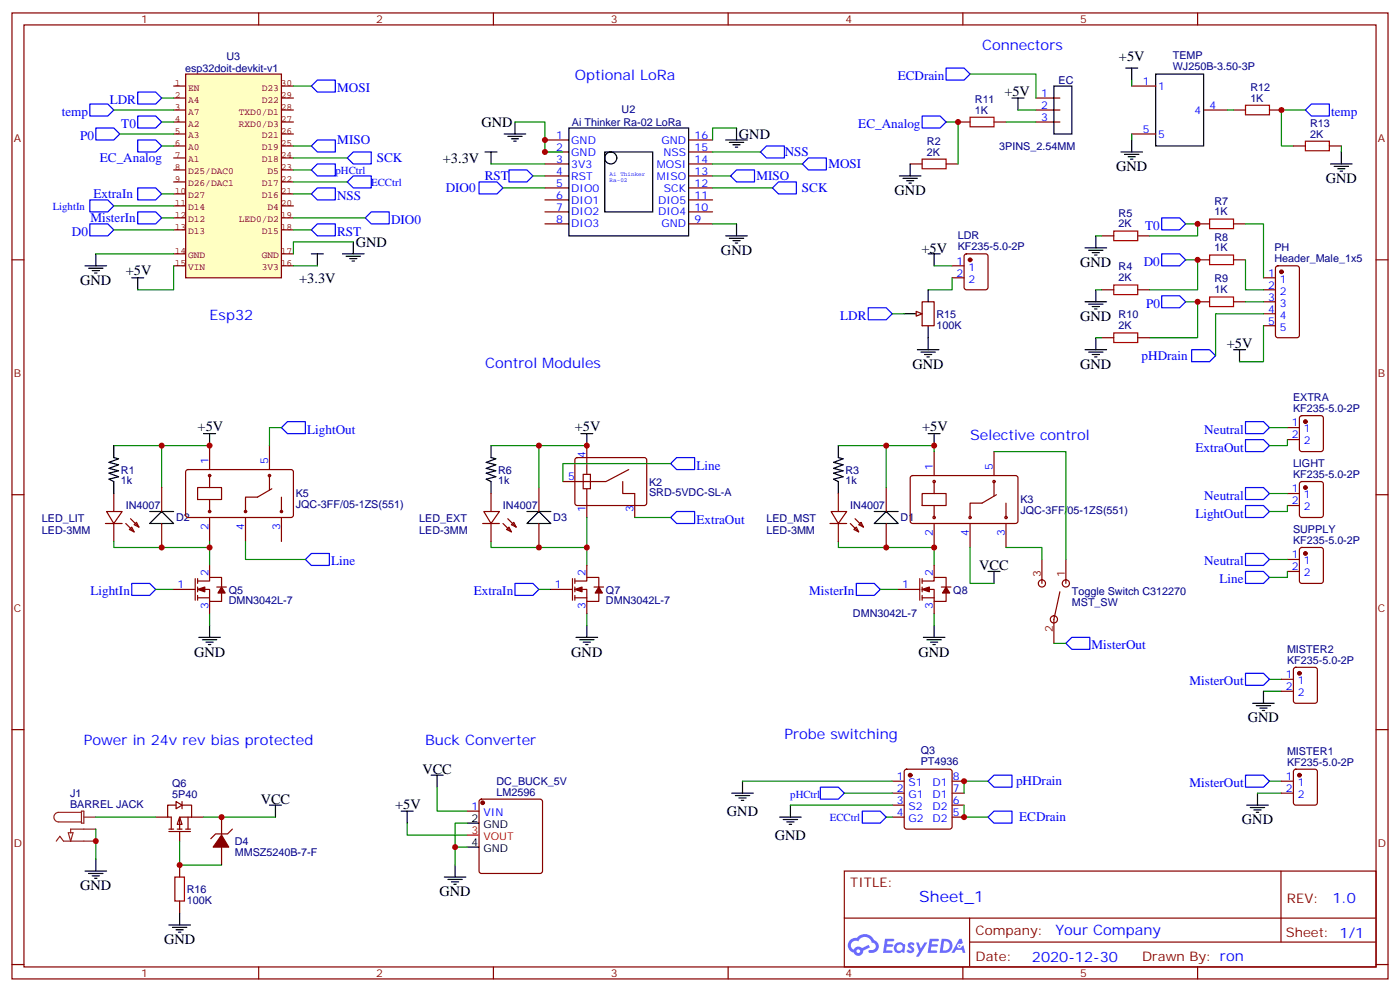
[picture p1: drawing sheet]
<svg xmlns="http://www.w3.org/2000/svg" width="412mm" height="292mm" viewBox="0 0 412 292" stroke-linecap="round" stroke-linejoin="round" font-family="sans-serif">
<g fill="none" stroke="#870000" stroke-width=".35">
<path d="M3.5 3.8h405.4v284.3h-405.4zM7.1 7.3h398.2v277.3h-398.2zM76.2 3.8v3.5M145.3 3.8v3.5M214.5 3.8v3.5M283.6 3.8v3.5M352.8 3.8v3.5M3.5 76.5h3.6M405.3 76.5h3.6M3.5 145.6h3.6M405.3 145.6h3.6M3.5 214.8h3.6"/>
<path d="M405.3 214.8h3.6M248.7 256.4h156.6v28.2h-156.6zM377.3 256.4v20.9M248.7 270.2h156.5M285.6 277.3h119.6M285.6 270.2v14.2M3.5 283.9h3.6M76.2 284.6v3.5M145.3 284.6v3.5M214.5 284.6v3.5M283.6 284.6v3.5M352.8 284.6v3.5"/>
<path d="M405.3 283.9h3.6"/>
</g>
<g fill="#5487ff">
<path d="M267.7 277.6a1.22 1.22 0 0 1 1.7 .2l-.4 .6a.47 .47 0 0 0-.3-.4 .47 .47 0 0 0-.5 .2l.1 .2a1.14 1.14 0 0 1 .8 1.8 1.14 1.14 0 0 1-1.9 0l-.2-.2 .5-.6 .7 .5a.29 .29 0 0 0 .3-.3 .29 .29 0 0 0-.2-.3 1.04 1.04 0 0 1-.6-1.7z"/>
<path d="M260.7 276.3h2.4l.3 .2-.2 .5-1.8 .1-.1 .8h1.5l.3 .4-.3 .4h-1.6l-.2 1.1h1.7l.2 .3-.2 .3-2.6 .1z"/>
<path d="M273.8 276.3h2.4l.3 .2-.1 .5-1.8 .1-.2 .8h1.6l.3 .4-.4 .4h-1.6l-.1 1.1h1.7l.2 .3-.2 .3-2.6 .1z"/>
<path d="M282.6 276.3h.7l.3 1.3-.6 .3a.69 .69 0 0 0-1 .3 .69 .69 0 0 0 .4 .9 .69 .69 0 0 0 .9-.6l.5-.2 .6 2.2h-.8l-.2-.9h-1.8l-.5 .9h-.8z"/>
<path d="M269.8 277.4h.8l.6 1.8 1.1-1.8h.9l-2.6 4.2h-.8l.9-1.5z"/>
<path d="M277.4 276.3l-.6 4.2h1.3a2.11 2.11 0 0 0 2.5-2.1 2.11 2.11 0 0 0-2.5-2.1zM278.1 277.1a1.39 1.39 0 0 1 1.7 1.4 1.39 1.39 0 0 1-1.8 1.3h-.3z"/>
<path d="M263.7 277.9a1.54 1.54 0 0 0-.1 2.2 1.54 1.54 0 0 0 2.2 .1l.6 .3 .3-2.3-.2-.3h-.4a1.49 1.49 0 0 0-2.4 0zM264 278.9a.94 .94 0 0 1 1.8 0 .94 .94 0 0 1-1.8 0z"/>
<path d="M250.4 276.7a2.18 2.18 0 0 0 1.1 3.7 1.44 1.44 0 0 0 1.6 .9 1.44 1.44 0 0 0 1.2-1.4l2-1.1-.5-.7-1.9 1a1.47 1.47 0 0 0-2.4 .4 1.39 1.39 0 0 1-.7-1.9 1.39 1.39 0 0 1 2-.5 2.12 2.12 0 0 1 2.2-1.3 2.12 2.12 0 0 1 1.9 1.7 1.14 1.14 0 0 1 1.1 1.4 1.14 1.14 0 0 1-1.7 .7 .43 .43 0 0 0-.5 .4 .43 .43 0 0 0 .4 .5 1.98 1.98 0 0 0 2.5-1.2 1.98 1.98 0 0 0-1.2-2.6 3.1 3.1 0 0 0-5.3-.6l-.9 .1zM252.3 280a.55 .55 0 0 1 1.1 0 .55 .55 0 0 1-1.1 0z"/>
<circle cx="282.6" cy="278.4" r=".26"/>
</g>
<g fill="none" stroke="#870000" stroke-width=".35">
<path d="M160.5 41.2h7.1M160.5 44.7h7.1M160.5 48.3h7.1M160.5 51.8h7.1M160.5 55.3h7.1M160.5 58.8h7.1M202.8 41.2h7.1M202.8 44.7h7.1M202.8 48.3h7.1M202.8 51.8h7.1M202.8 55.3h7.1M202.8 58.8h7.1"/>
<path d="M160.5 62.4h7.1M160.5 65.9h7.1M202.8 62.4h7.1M202.8 65.9h7.1"/>
</g>
<g fill="none" stroke="#000" stroke-width=".35">
<path d="M167.6 37.7h35.2v31.7h-35.2zM178.2 44.7h14.1v17.7h-14.1z"/>
<circle cx="179.9" cy="46.5" r="1.76"/>
</g>
<path d="M54.7 21.8h28.2v60h-28.2z" fill="#ffffc2" stroke="#850000" stroke-width=".35"/>
<g fill="none" stroke="#850000" stroke-width=".35">
<path d="M51.2 25.3h3.5M51.2 28.9h3.5M51.2 39.4h3.5M51.2 35.9h3.5M51.2 32.4h3.5M82.9 25.3h3.5M82.9 28.9h3.5M82.9 39.4h3.5M82.9 35.9h3.5M82.9 32.4h3.5M51.2 57.1h3.5M51.2 53.6h3.5"/>
<path d="M51.2 50h3.5M51.2 46.5h3.5M51.2 43h3.5M82.9 57.1h3.5M82.9 53.6h3.5M82.9 50h3.5M82.9 46.5h3.5M82.9 43h3.5M51.2 60.6h3.5M51.2 64.1h3.5M51.2 67.7h3.5M51.2 74.7h3.5"/>
<path d="M51.2 78.2h3.5M82.9 60.6h3.5M82.9 64.1h3.5M82.9 67.7h3.5M82.9 74.7h3.5M82.9 78.2h3.5"/>
</g>
<g fill="none" stroke="#000" stroke-width=".35">
<path d="M148.5 39.4h6.4M151.7 35.9v3.5M217 37.7v3.5M298.1 28.9h3.5M299.9 28.9v3.5M310.4 25.3h5.3v14.1h-5.3zM331.6 20h3.5M333.4 20v3.6M340.4 21.8h14.1v21.2h-14.1zM142.9 44.7h3.5M144.6 44.7v3.6M149.6 40.1h4.2"/>
<path d="M150.6 40.9h2.2M151.3 41.6h.7M213.8 41.2h6.3M214.8 41.9h4.3M215.9 42.6h2.1M216.6 43.3h.7M264.9 51.8h6.4M266 52.5h4.2M267.1 53.2h2.1M267.8 53.9h.7M268.1 48.3v3.5M330.2 44.7h6.3"/>
<path d="M331.3 45.4h4.2M332.3 46.1h2.1M333 46.8h.7M333.4 41.2v3.5M391.9 48.3h6.4M393 49h4.2M394.1 49.7h2.1M394.8 50.4h.7M395.1 44.7v3.6M25 78.2h6.4M26.1 79h4.2M27.2 79.7h2.1"/>
<path d="M28.2 74.7v3.5M91.7 74.7h3.5M93.5 74.7v3.5M100.9 74.7h6.3M102 75.4h4.2M103 76.1h2.1M103.7 76.8h.7M104.1 71.2v3.5M213.8 69.4h6.3M214.8 70.1h4.3M215.9 70.8h2.1M216.6 71.5h.7"/>
<path d="M217 65.9v3.5M273.4 74.7h3.5M275.2 74.7v3.5M319.6 73h6.4M320.7 73.7h4.2M321.7 74.4h2.1M322.4 75.1h.7M322.8 69.4v3.6M27.9 80.4h.7M38.8 81.8h3.5M40.6 81.8v3.5M273.4 99.4v3.5"/>
<path d="M319.6 88.8h6.4M320.7 89.5h4.2M321.7 90.2h2.1M322.4 90.9h.7M322.8 85.3v3.5M322.8 99.4v3.5M270.2 102.9h6.4M271.3 103.6h4.2M272.3 104.4h2.2M273 105.1h.8M319.6 102.9h6.4M320.7 103.6h4.2"/>
<path d="M321.7 104.4h2.1M322.4 105.1h.7M363.4 102.9h3.5M365.1 102.9v3.6M33.5 131.2v3.5l1.4 .3-2.8 1.1 2.8 .7-2.8 1.1 2.8 .7-2.8 .7 2.8 1-2.8 .7 1.4 .7v3.6M60 127.6h3.5M61.7 127.6v3.6M144.6 131.2v3.5l1.4 .3-2.8 1.1 2.8 .7-2.8 1.1 2.8 .7-2.8 .7 2.8 1-2.8 .7 1.4 .7v3.6M171.1 127.6h3.5M172.9 127.6v3.6M246.9 131.2v3.5l1.5 .3-2.9 1.1 2.9 .7-2.9 1.1 2.9 .7-2.9 .7 2.9 1-2.9 .7 1.4 .7v3.6M273.4 127.6h3.5"/>
<path d="M275.2 127.6v3.6M44.1 150.6h7.1M47.6 150.6l3.6 3.5h-7.1zM155.2 154.1l3.5-3.5 3.6 3.5zM155.2 150.6h7.1M257.5 154.1l3.6-3.5 3.5 3.5zM257.5 150.6h7.1M291 168.2h3.6M292.8 168.2v3.5M58.6 187.6h6.3M59.6 188.3h4.3M60.7 189h2.1"/>
<path d="M61.4 189.7h.7M61.7 184.1v3.5M169.7 187.6h6.3M170.7 188.3h4.3M171.8 189h2.1M172.5 189.7h.7M172.9 184.1v3.5M272 187.6h6.3M273 188.3h4.3M274.1 189h2.1M274.8 189.7h.7M275.2 184.1v3.5"/>
<path d="M369 207h6.4M370.1 207.7h4.2M371.1 208.4h2.1M371.8 209.1h.7M372.2 203.5v3.5M79.4 237h3.5M81.1 237v3.5M118.2 238.8h3.5M119.9 238.8v3.5M127 228.2h3.5M128.8 228.2v3.5M215.5 233.5h6.4"/>
<path d="M216.6 234.2h4.2M217.7 234.9h2.1M218.4 235.6h.7M218.7 229.9v3.6M232.8 237v3.5M367.2 237h6.4M368.3 237.7h4.2M369.4 238.4h2.1M370.1 239.1h.7M370.4 233.5v3.5M25 256.4h6.4M26.1 257.1h4.2"/>
<path d="M27.2 257.8h2.1M27.9 258.5h.7M28.2 252.9v3.5M130.9 258.2h6.3M131.9 258.9h4.3M133 259.6h2.1M134.1 254.6v3.6M137.6 242.3h3.5M137.6 249.3h3.5M229.7 240.5h6.3M230.7 241.2h4.2M231.8 241.9h2.1"/>
<path d="M232.5 242.6h.7M49.7 272.3h6.4M50.8 273h4.2M51.9 273.7h2.1M52.6 274.4h.7M52.9 268.7v3.6M133.7 260.3h.7"/>
</g>
<g fill="none" stroke="#008700" stroke-width=".35">
<path d="M33.5 32.4h17.7M35.3 39.4h15.9M47.6 35.9h3.6M47.6 28.9h3.6M86.4 25.3h5.3M151.7 35.9h8.8v8.8h5.3M217 37.7h-7.1v3.5M278.7 35.9h3.5v12.4M285.8 21.8h19.4v7.1M296.3 35.9h8.9M299.9 32.4h5.3M333.4 23.6v1.7"/>
<path d="M333.4 39.4v1.8M361.6 32.4h1.8M384.5 32.4h-7v10.6h3.5M47.6 43h3.6M47.6 57.1h3.6M86.4 43h5.3M86.4 46.5h15.9M86.4 50h5.3M86.4 53.6h15.9M86.4 57.1h5.3M144.6 48.3h15.9M148.2 55.3h12.3"/>
<path d="M157 51.8h3.5M209.9 51.8h5.3M209.9 55.3h17.6M209.9 48.3h26.5M209.9 44.7h14.1M395.1 43v1.7M28.2 74.7h23M33.5 67.7h17.7M33.5 60.6h17.7M47.6 64.1h3.6M51.2 78.2v7.1h-10.6M86.4 67.7h5.3"/>
<path d="M86.4 78.2h7.1M86.4 64.1h21.2M104.1 71.2h-17.7v3.5M209.9 65.9h7.1M275.2 78.2h5.3M322.8 69.4h1.8M349.2 65.9h3.6v3.5h-14.1M349.2 76.5h3.6v8.8h-14.1M366.9 76.5v8.8h5.3M366.9 65.9h5.3v15.9M280.5 81.8v3.5h-7.1M322.8 85.3h1.8"/>
<path d="M322.8 99.4h1.8M349.2 88.8h3.6v10.6h-14.1M366.9 88.8h5.3M372.2 92.4h-14.1v12.3M372.2 95.9v10.6h-7.1M33.5 131.2h14.1M61.7 131.2h-14.1v12.3M82.9 125.9h-3.5v5.3M144.6 131.2h14.1M172.9 131.2h-14.2v12.3M197.6 136.5h-31.8v5.2M246.9 131.2h28.3v1.7"/>
<path d="M261.1 131.2v12.3M292.8 132.9h21.2v31.8M373.9 125.9h5.3M379.2 129.4v1.8h-5.3M33.5 159.4v1.7h28.2M61.7 159.4v7M72.3 159.4v5.3h17.7M144.6 159.4v1.7h28.3M172.9 152.3v14.1M187 152.3h10.6M246.9 159.4v1.7h28.3v5.3M373.9 145.3h5.3"/>
<path d="M379.2 148.8v1.8h-5.3M45.9 173.5h5.3M158.7 173.5h3.6M259.3 173.5h5.3M285.8 161.1v10.6h7M296.3 161.1h10.6v3.6M373.9 164.7h5.3M379.2 168.2v1.8h-5.3M61.7 180.6v3.5M172.9 180.6v3.5M275.2 180.6v3.5M310.4 189.4h3.6"/>
<path d="M373.9 200h3.6M372.2 203.5h5.3M128.8 231.7v7.1h8.8M218.7 229.9h44.1M232.8 237h30M248.7 233.5h14.1M284 237v3.5h7M291 229.9h-7v3.6M370.4 233.5h7.1M373.9 229.9h3.6M28.2 244.1v8.8M119.9 242.3v3.5h17.7"/>
<path d="M134.1 249.3v5.3M137.6 242.3h-3.5v7h3.5M261.1 240.5h1.7"/>
</g>
<g fill="none" stroke="#870000" stroke-width=".35">
<path d="M282.2 35.9h3.6M292.8 35.9h3.5M305.2 28.9h7M305.2 32.4h7M305.2 35.9h7M333.4 25.3h7M333.4 39.4h7M354.5 32.4h7.1M363.4 32.4h3.5M373.9 32.4h3.6M268.1 48.3h3.5M278.7 48.3h3.5"/>
<path d="M381 43h3.5M391.6 43h3.5M280.5 78.2h3.5M284.2 74.9l.5-.2h5.6l.7 .4v9.5l-.4 .6-5.9 .1-.7-.5v-9.4zM324.6 69.4h3.5M335.1 69.4h3.6M352.8 65.9h3.5M352.8 76.5h3.5M363.4 65.9h3.5M363.4 76.5h3.5M375.9 78.5l.5-.3h5.7l.6 .5 .1 20-.5 .7h-5.9l-.6-.4-.1-20zM280.5 81.8h3.5"/>
<path d="M324.6 85.3h3.5M324.6 99.4h3.5M335.1 85.3h3.6M335.1 99.4h3.6M352.8 88.8h3.5M363.4 88.8h3.5M372.2 81.8h3.5M372.2 85.3h3.5M372.2 88.8h3.5M372.2 92.4h3.5M372.2 95.9h3.5M54.9 138.4l.5-.2 30.6 .1 .4 .6v13l-.7 .4h-30.6l-.4-.7v-12.7z"/>
<path d="M61.7 131.2v7M61.7 140v3.5M79.4 131.2v7M79.4 140v4.2M169.6 134.9l.4-.2h20.1l.4 .7-.1 13-.6 .4-20-.1-.5-.6v-12.7zM171.8 139.6h2.1v4.3h-2.1zM172.9 131.2v8.4M185.2 138.2l-6.7 3.5h-12.7M275.2 132.9v7.1M292.8 132.9v7.1M379.2 125.9h3.6M379.2 129.4h3.6"/>
<path d="M383 122.5l.5-.2h5.6l.7 .5v9.4l-.4 .7h-5.9l-.7-.4v-9.5zM31 154.1h5M31.4 150.6h4.6l-2.5 3.5zM33.5 145.3v5.3M33.5 154.1v5.3M37 154.1l2.5 2.5M38.5 152.7l2.4 2.5M38.8 155.2l.7 1.4-1.4-.7zM39.5 154.4l.7-.7 .7 1.5zM47.6 143.5v7.1M47.6 154.1v7M58.2 143.5h7.1v3.5h-7.1z"/>
<path d="M61.7 147v3.6M61.7 152.3v7.1M72.3 152.3v7.1M80.1 143.9l-4.3 2.4h-3.5v4.3M82.9 146.3v4.3M82.9 152.3v7.1M142.2 154.1h4.9M142.5 150.6h4.6l-2.5 3.5zM144.6 145.3v5.3M144.6 154.1v5.3M148.2 154.1l2.4 2.5M149.2 155.9l.7-.7 .7 1.4z"/>
<path d="M149.6 152.7l2.4 2.5M150.6 154.4l.7-.7 .7 1.5zM158.7 143.5v7.1M158.7 154.1v7M172.9 143.9v8.4M183.4 141.7v3.6h3.6v7M244.5 154.1h4.9M244.8 150.6h4.6l-2.5 3.5zM246.9 145.3v5.3M246.9 154.1v5.3M250.5 154.1l2.4 2.5M251.5 155.9l.7-.7 .7 1.4z"/>
<path d="M251.9 152.7l2.5 2.5M252.9 154.4l.7-.7 .8 1.5zM261.1 143.5v7.1M261.1 154.1v7M268.3 140.2l.5-.2h30.6l.5 .7-.1 13-.6 .4-30.7-.1-.4-.6v-12.7zM271.6 145.3h7.1v3.5h-7.1zM275.2 141.7v3.6M275.2 148.8v3.5M275.2 154.1v7M285.8 154.1v7M292.8 141.7v4.3M293.5 145.6l-4.2 2.5h-3.5v4.2"/>
<path d="M296.3 148.1v4.2M296.3 154.1v7M379.2 145.3h3.6M379.2 148.8h3.6M383 142l.5-.3h5.6l.7 .5v9.4l-.4 .7h-5.9l-.7-.4v-9.4zM306.9 164.7v7M312.2 174.2l-1.8 8.1v7.1M314 164.7v7M379.2 164.7h3.6M379.2 168.2h3.6M383 161.4l.5-.3h5.6l.7 .5v9.4l-.4 .7h-5.9l-.7-.4v-9.4zM377.5 200h3.5"/>
<path d="M381.2 196.6l.5-.2h5.6l.7 .5 .1 9.4-.5 .7h-5.9l-.6-.5-.1-9.4zM377.5 203.5h3.5M137.6 238.8h3.5M141.3 235.4l.5-.2h17.3l.5 .2 .2 .5v20.5l-.2 .5-.5 .2h-17.3l-.5-.2-.2-.5v-20.5zM262.8 229.9h3.5M262.8 233.5h3.5M262.8 237h3.5M266.6 226.6l.5-.2h12.7l.5 .2 .2 .5v16.2l-.3 .5-.4 .3h-12.7l-.5-.3-.3-.5v-16.2zM280.5 229.9h3.5M280.5 233.5h3.5M280.5 237h3.5M377.5 229.9h3.5"/>
<path d="M377.5 233.5h3.5M381.2 226.6l.5-.2h5.6l.7 .4 .1 9.5-.5 .6-5.9 .1-.6-.5-.1-9.4zM52.9 254.6v3.6M65.3 240.5v5.3M65.3 249.3v5.3M68.4 244.1l-1.4 1.4h-3.5l-1.4 1.4M262.8 240.5h3.5M280.5 240.5h3.5M52.9 265.2v3.5"/>
<circle cx="61.7" cy="140" r=".35"/>
<circle cx="79.4" cy="140" r=".35"/>
<circle cx="61.7" cy="150.6" r=".35"/>
<circle cx="72.3" cy="150.6" r=".35"/>
<circle cx="82.9" cy="150.6" r=".35"/>
<circle cx="275.2" cy="152.3" r=".35"/>
<circle cx="275.2" cy="141.7" r=".35"/>
<circle cx="285.8" cy="152.3" r=".35"/>
<circle cx="292.8" cy="141.7" r=".35"/>
<circle cx="296.3" cy="152.3" r=".35"/>
<circle cx="306.9" cy="171.7" r="1.06"/>
<circle cx="314" cy="171.7" r="1.06"/>
<circle cx="310.4" cy="182.3" r="1.06"/>
</g>
<g fill="none" stroke="#00f" stroke-width=".35">
<path d="M26.5 30.6h5.2l1.8 1.8-1.8 1.7h-5.2zM28.2 37.7h5.3l1.8 1.7-1.8 1.8h-5.3zM40.6 34.1h5.3l1.7 1.8-1.7 1.8h-5.3zM40.6 27.1h5.3l1.7 1.8-1.7 1.7h-5.3zM93.5 23.6h5.3v3.5h-5.3l-1.8-1.8zM271.6 34.1h5.3l1.8 1.8-1.8 1.8h-5.3zM278.7 20h5.3l1.8 1.8-1.8 1.8h-5.3zM386.3 30.6h5.3v3.5h-5.3l-1.8-1.7zM26.5 58.8h5.2l1.8 1.8-1.8 1.8h-5.2zM40.6 41.2h5.3l1.7 1.8-1.7 1.7h-5.3zM40.6 55.3h5.3l1.7 1.8-1.7 1.7h-5.3zM93.5 55.3h5.3v3.5h-5.3l-1.8-1.7z"/>
<path d="M93.5 41.2h5.3v3.5h-5.3l-1.8-1.7zM93.5 48.3h5.3v3.5h-5.3l-1.8-1.8zM104.1 44.7h5.3v3.6h-5.3l-1.8-1.8zM104.1 51.8h5.3v3.5h-5.3l-1.8-1.7zM141.1 53.6h5.3l1.8 1.7-1.8 1.8h-5.3zM149.9 50h5.3l1.8 1.8-1.8 1.8h-5.3zM217 50h5.2v3.6h-5.2l-1.8-1.8zM224 44.7l1.8-1.7h5.3v3.5h-5.3zM229.3 53.6h5.3v3.5h-5.3l-1.8-1.8zM238.1 46.5h5.3v3.5h-5.3l-1.7-1.7zM26.5 65.9h5.2l1.8 1.8-1.8 1.7h-5.2zM40.6 62.4h5.3l1.7 1.7-1.7 1.8h-5.3z"/>
<path d="M93.5 65.9h5.3v3.5h-5.3l-1.8-1.7zM109.4 62.4h5.3v3.5h-5.3l-1.8-1.8zM342.2 64.1h5.3l1.7 1.8-1.7 1.8h-5.3zM342.2 74.7h5.3l1.7 1.8-1.7 1.7h-5.3zM255.8 90.6h5.3l1.7 1.8-1.7 1.7h-5.3zM342.2 87.1h5.3l1.7 1.7-1.7 1.8h-5.3zM351 102.9h5.3l1.8 1.8-1.8 1.8h-5.3zM84.7 124.1h5.3v3.5h-5.3l-1.8-1.7zM199.3 134.7h5.3v3.5h-5.3l-1.7-1.7zM366.9 129.4h5.3l1.7 1.8-1.7 1.7h-5.3zM366.9 124.1h5.3l1.7 1.8-1.7 1.7h-5.3zM199.3 150.6h5.3v3.5h-5.3l-1.7-1.8z"/>
<path d="M366.9 148.8h5.3l1.7 1.8-1.7 1.7h-5.3zM366.9 143.5h5.3l1.7 1.8-1.7 1.7h-5.3zM38.8 171.7h5.3l1.8 1.8-1.8 1.8h-5.3zM91.7 162.9h5.3v3.5h-5.3l-1.7-1.7zM151.7 171.7h5.3l1.7 1.8-1.7 1.8h-5.3zM252.2 171.7h5.3l1.8 1.8-1.8 1.8h-5.3zM366.9 168.2h5.3l1.7 1.8-1.7 1.7h-5.3zM366.9 162.9h5.3l1.7 1.8-1.7 1.7h-5.3zM314 189.4l1.7-1.8h5.3v3.5h-5.3zM366.9 198.2h5.3l1.7 1.8-1.7 1.7h-5.3zM241.7 231.7h5.2l1.8 1.8-1.8 1.7h-5.2zM254 238.8h5.3l1.8 1.7-1.8 1.8h-5.3z"/>
<path d="M292.8 228.2h5.3v3.5h-5.3l-1.8-1.8zM292.8 238.8h5.3v3.5h-5.3l-1.8-1.8zM366.9 228.2h5.3l1.7 1.7-1.7 1.8h-5.3z"/>
</g>
<g fill="#870000" stroke="#870000" stroke-width=".35">
<path d="M65.3 245.8l2.1 3.5h-4.6z"/>
<circle cx="377.5" cy="80" r=".53"/>
<circle cx="142.2" cy="236.3" r=".53"/>
<circle cx="384.5" cy="124.1" r=".53"/>
<circle cx="384.5" cy="143.5" r=".53"/>
<circle cx="384.5" cy="162.9" r=".53"/>
<circle cx="382.8" cy="198.2" r=".53"/>
<circle cx="382.8" cy="228.2" r=".53"/>
<circle cx="268.1" cy="228.2" r=".53"/>
<circle cx="285.7" cy="76.5" r=".53"/>
</g>
<path d="M137.6 245.8h3.5" fill="none" stroke="#f00" stroke-width=".35"/>
<path d="M285.8 34.5h7v2.8h-7zM366.9 31h7v2.8h-7zM271.6 46.8h7.1v2.9h-7.1zM384.5 41.6h7.1v2.8h-7.1zM328.1 68h7v2.8h-7zM356.3 64.5h7.1v2.8h-7.1zM356.3 75.1h7.1v2.8h-7.1zM328.1 83.9h7v2.8h-7zM328.1 98h7v2.8h-7zM356.3 87.4h7.1v2.8h-7.1zM51.5 258.2h2.8v7h-2.8z" fill="none" stroke="#a10000" stroke-width=".35"/>
<path d="M24 239.1h-6.7a1.41 1.41 0 0 0-1.4 1.4 1.41 1.41 0 0 0 1.4 1.4h6.7M24 238.8h.7v3.5h-.7zM16.6 247.6l1-1.4 1.1 1.4h9.5M20.1 245.1h1.4l-.7 2.5zM24.7 240.5h3.5M28.2 244.1h-7.4v1" fill="none" stroke="#8c2424" stroke-width=".35"/>
<path d="M52.9 240.5l.7 2.1h-1.4z" fill="#fff" stroke="#870000" stroke-width=".35"/>
<g fill="none" stroke="#870000" stroke-width=".35">
<path d="M271.6 88.8h3.6v7.1h-3.6zM51.2 173.5h6.3M57.5 170.3v6.4M58.2 171h3.5v-1h3.6v2.8M58.2 173.5h3.5v3.5h3.6v-2.4M58.2 176h3.5M58.2 170.3v1.4M58.2 172.8v1.4M58.2 175.3v1.4M61.7 166.4v3.6M61.7 177v3.6M63.9 172.8h2.8"/>
<path d="M162.3 173.5h6.3M168.6 170.3v6.4M169.3 171h3.6v-1h3.5v2.8M169.3 173.5h3.6v3.5h3.5v-2.4M169.3 176h3.6M169.3 170.3v1.4M169.3 172.8v1.4M169.3 175.3v1.4M172.9 166.4v3.6M172.9 177v3.6M175 172.8h2.8M264.6 173.5h6.3"/>
<path d="M270.9 170.3v6.4M271.6 171h3.6v-1h3.5v2.8M271.6 173.5h3.6v3.5h3.5v-2.4M271.6 176h3.6M271.6 170.3v1.4M271.6 172.8v1.4M271.6 175.3v1.4M275.2 166.4v3.6M275.2 177v3.6M277.3 172.8h2.8M51.9 235.9l1.7 1.1-1.7 1.1zM51.9 237h-2.5v3.5h1v3.6"/>
<path d="M53.6 237h2.8v3.5M53.6 235.9v2.2M45.9 240.5h3.5M49.7 244.8h6.4M49.7 244.1h1.5M52.2 244.1h1.4M52.9 244.8v2.8M54.7 244.1h1.4M55.4 240.5v3.6M56.4 240.5h-3.5v3.6M56.4 240.5h3.6"/>
</g>
<path d="M28.2 240.5h17.7M52.9 247.6v7h12.4M60 240.5h21.1" fill="none" stroke="#008700" stroke-width=".35"/>
<g fill="#870000" stroke="#870000" stroke-width=".35">
<path d="M58.2 173.5l2.1-.7v1.4z"/>
<path d="M65.3 172.8l1 1.8h-2.1z"/>
<path d="M169.3 173.5l2.1-.7v1.4z"/>
<path d="M176.4 172.8l1 1.8h-2.1z"/>
<path d="M271.6 173.5l2.2-.7v1.4z"/>
<path d="M278.7 172.8l1.1 1.8h-2.2z"/>
</g>
<path d="M266.3 92.4h3.6M273.4 85.3v3.5M273.4 95.9v3.5" fill="none" stroke="#000" stroke-width=".35"/>
<path d="M269.9 91.7l1.7 .7-1.7 .7z" fill="#f0f0f0" stroke="#870000" stroke-width=".35"/>
<path d="M262.8 92.4h3.5" fill="none" stroke="#008700" stroke-width=".35"/>
<g fill="#c00">
<circle cx="160.5" cy="41.2" r=".88"/>
<circle cx="160.5" cy="44.7" r=".88"/>
<circle cx="47.6" cy="131.2" r=".88"/>
<circle cx="47.6" cy="161.1" r=".88"/>
<circle cx="172.9" cy="131.2" r=".88"/>
<circle cx="158.8" cy="161.1" r=".88"/>
<circle cx="158.8" cy="131.2" r=".88"/>
<circle cx="134.1" cy="249.3" r=".88"/>
<circle cx="172.9" cy="161.1" r=".88"/>
<circle cx="284" cy="229.9" r=".88"/>
<circle cx="284" cy="240.5" r=".88"/>
<circle cx="61.7" cy="131.2" r=".88"/>
<circle cx="61.7" cy="161.1" r=".88"/>
<circle cx="261.1" cy="161.1" r=".88"/>
<circle cx="275.2" cy="131.2" r=".88"/>
<circle cx="261.1" cy="131.2" r=".88"/>
<circle cx="275.2" cy="161.1" r=".88"/>
<circle cx="352.8" cy="65.9" r=".88"/>
<circle cx="352.8" cy="76.5" r=".88"/>
<circle cx="352.8" cy="88.8" r=".88"/>
<circle cx="282.2" cy="35.9" r=".88"/>
<circle cx="377.5" cy="32.4" r=".88"/>
<circle cx="52.9" cy="254.6" r=".88"/>
<circle cx="28.2" cy="247.6" r=".88"/>
<circle cx="65.3" cy="240.5" r=".88"/>
</g>
<text font-size="4.6" fill="#00f" x="270.8" y="265.4">Sheet_1</text>
<g font-size="4.2" fill="#00f">
<text x="289.3" y="14.7">Connectors</text>
<text x="169.3" y="23.6">Optional LoRa</text>
<text x="61.7" y="94.1">Esp32</text>
<text x="142.9" y="108.2">Control Modules</text>
<text x="285.8" y="129.4">Selective control</text>
<text x="24.7" y="219.4">Power in 24v rev bias protected</text>
<text x="125.2" y="219.4">Buck Converter</text>
<text x="231.1" y="217.6">Probe switching</text>
<text x="392.5" y="265.7">1.0</text>
<text x="310.9" y="275.2">Your Company</text>
<text x="304" y="283">2020-12-30</text>
</g>
<g font-size="4.2">
<text x="329.6" y="17.9">+5V</text>
<text x="295.9" y="28.2">+5V</text>
<text x="141.8" y="37.3">GND</text>
<text x="217.7" y="40.8">GND</text>
<text x="130.5" y="47.9">+3.3V</text>
<text x="328.8" y="50.4">GND</text>
<text x="390.5" y="53.9">GND</text>
<text x="263.5" y="57.4">GND</text>
<text x="104.8" y="72.6">GND</text>
<text x="212.4" y="75.1">GND</text>
<text x="271.4" y="74.4">+5V</text>
<text x="23.6" y="83.9">GND</text>
<text x="37" y="81.1">+5V</text>
<text x="88.1" y="83.2">+3.3V</text>
<text x="318.2" y="78.6">GND</text>
<text x="318.2" y="94.5">GND</text>
<text x="361.4" y="102.5">+5V</text>
<text x="268.8" y="108.6">GND</text>
<text x="318.2" y="108.6">GND</text>
<text x="58.2" y="126.9">+5V</text>
<text x="169.3" y="126.9">+5V</text>
<text x="271.6" y="126.9">+5V</text>
<text x="288.5" y="167.9">VCC</text>
<text x="57.1" y="193.3">GND</text>
<text x="168.3" y="193.3">GND</text>
<text x="270.6" y="193.3">GND</text>
<text x="367.6" y="212.7">GND</text>
<text x="124.4" y="227.8">VCC</text>
<text x="76.8" y="236.6">VCC</text>
<text x="116.4" y="238.1">+5V</text>
<text x="214.1" y="240.1">GND</text>
<text x="365.8" y="242.6">GND</text>
<text x="228.2" y="247.2">GND</text>
<text x="23.6" y="262">GND</text>
<text x="129.5" y="263.8">GND</text>
<text x="48.3" y="277.9">GND</text>
</g>
<g font-size="3.9" fill="#00f">
<text x="264.4" y="23.6">ECDrain</text>
<text x="99.3" y="27.1">MOSI</text>
<text x="18.2" y="34.1">temp</text>
<text x="32.3" y="30.6">LDR</text>
<text x="392.1" y="34.1">temp</text>
<text x="23.6" y="41.2">P0</text>
<text x="35.7" y="37.7">T0</text>
<text x="252.8" y="37.7">EC_Analog</text>
<text x="29.4" y="47.8">EC_Analog</text>
<text x="99.4" y="42.4">MISO</text>
<text x="111" y="47.7">SCK</text>
<text x="231.1" y="46">NSS</text>
<text x="142.8" y="53">RST</text>
<text x="222.8" y="53">MISO</text>
<text x="244" y="49.5">MOSI</text>
<text x="27.6" y="58.3">ExtraIn</text>
<text x="99.3" y="58.8">NSS</text>
<text x="131.3" y="56.6">DIO0</text>
<text x="236.2" y="56.6">SCK</text>
<text x="26.6" y="65.4">MisterIn</text>
<text x="115.2" y="65.9">DIO0</text>
<text x="21.2" y="69.4">D0</text>
<text x="99.3" y="69.4">RST</text>
<text x="337.4" y="67.7">T0</text>
<text x="336.9" y="78.2">D0</text>
<text x="247.5" y="94.1">LDR</text>
<text x="337.6" y="90.6">P0</text>
<text x="336.3" y="106">pHDrain</text>
<text x="90.5" y="127.6">LightOut</text>
<text x="354.8" y="127.6">Neutral</text>
<text x="352.2" y="132.9">ExtraOut</text>
<text x="205.1" y="138.2">Line</text>
<text x="354.8" y="147">Neutral</text>
<text x="205.1" y="154.1">ExtraOut</text>
<text x="352.1" y="152.3">LightOut</text>
<text x="97.5" y="166.4">Line</text>
<text x="354.8" y="166.4">Neutral</text>
<text x="359.3" y="171.7">Line</text>
<text x="26.6" y="175.3">LightIn</text>
<text x="139.6" y="175.3">ExtraIn</text>
<text x="238.4" y="175.3">MisterIn</text>
<text x="321.6" y="191.1">MisterOut</text>
<text x="350.4" y="201.7">MisterOut</text>
<text x="299.3" y="231.2">pHDrain</text>
<text x="350.4" y="231.7">MisterOut</text>
<text x="300.2" y="241.8">ECDrain</text>
</g>
<g font-size="3.9" fill="#800">
<text x="250.5" y="261">TITLE:</text>
<text x="379.1" y="265.7">REV:</text>
<text x="287.4" y="275.2">Company:</text>
<text x="378.7" y="275.8">Sheet: 1/1</text>
<text x="287.4" y="282.9">Date:</text>
<text x="336.4" y="282.9">Drawn By: ron</text>
</g>
<g font-size="3.2" fill="#800">
<text x="41.6" y="6.8">1</text>
<text x="110.8" y="6.8">2</text>
<text x="179.9" y="6.8">3</text>
<text x="249.1" y="6.8">4</text>
<text x="318.2" y="6.8">5</text>
<text x="4.1" y="41.9">A</text>
<text x="405.9" y="41.9">A</text>
<text x="4.1" y="111.1">B</text>
<text x="405.9" y="111.1">B</text>
<text x="306.6" y="170" transform="rotate(-90 306.6 170)">3</text>
<text x="313.6" y="170" transform="rotate(-90 313.6 170)">1</text>
<text x="4.1" y="180.2">C</text>
<text x="405.9" y="180.2">C</text>
<text x="310.1" y="186.1" transform="rotate(-90 310.1 186.1)">2</text>
<text x="4.1" y="249.3">D</text>
<text x="405.9" y="249.3">D</text>
<text x="41.6" y="287.6">1</text>
<text x="110.8" y="287.6">2</text>
<text x="179.9" y="287.6">3</text>
<text x="249.1" y="287.6">4</text>
<text x="318.2" y="287.6">5</text>
</g>
<g font-size="3.2" fill="#000080">
<text x="66.7" y="17.6">U3</text>
<text x="345.5" y="17.4">TEMP</text>
<text x="54.5" y="21.2">esp32doit-devkit-v1</text>
<text x="345.5" y="20.6">WJ250B-3.50-3P</text>
<text x="311.8" y="24.7">EC</text>
<text x="368.3" y="29.9">1K</text>
<text x="368.3" y="26.7">R12</text>
<text x="183.1" y="33.2">U2</text>
<text x="287.2" y="33.4">1K</text>
<text x="287.2" y="30.2">R11</text>
<text x="168.5" y="37">Ai Thinker Ra-02 LoRa</text>
<text x="385.9" y="40.5">2K</text>
<text x="385.9" y="37.3">R13</text>
<text x="273.1" y="45.8">2K</text>
<text x="273.1" y="42.6">R2</text>
<text x="294.4" y="44.1">3PINS_2.54MM</text>
<text x="329.5" y="63.7">R5</text>
<text x="357.7" y="63.4">1K</text>
<text x="357.7" y="60.2">R7</text>
<text x="282.1" y="70.5">LDR</text>
<text x="329.5" y="67">2K</text>
<text x="357.7" y="70.8">R8</text>
<text x="282.1" y="73.7">KF235-5.0-2P</text>
<text x="357.7" y="74">1K</text>
<text x="375.4" y="77.1">Header_Male_1x5</text>
<text x="375.4" y="73.9">PH</text>
<text x="329.5" y="82.8">2K</text>
<text x="329.5" y="79.6">R4</text>
<text x="357.7" y="83.1">R9</text>
<text x="357.7" y="86.4">1K</text>
<text x="275.9" y="93.5">R15</text>
<text x="329.5" y="93.7">R10</text>
<text x="275.9" y="96.7">100K</text>
<text x="329.5" y="96.9">2K</text>
<text x="380.9" y="118.1">EXTRA</text>
<text x="380.9" y="121.3">KF235-5.0-2P</text>
<text x="380.9" y="137.5">LIGHT</text>
<text x="35.6" y="142.5">1k</text>
<text x="35.6" y="139.5">R1</text>
<text x="146.8" y="142.5">1k</text>
<text x="146.8" y="139.5">R6</text>
<text x="191.2" y="142.9">K2</text>
<text x="249.1" y="142.5">1k</text>
<text x="249.1" y="139.5">R3</text>
<text x="380.9" y="140.7">KF235-5.0-2P</text>
<text x="37" y="149.9">IN4007</text>
<text x="87.1" y="149.6">JQC-3FF/05-1ZS(551)</text>
<text x="87.1" y="146.4">K5</text>
<text x="148.1" y="149.9">IN4007</text>
<text x="191.2" y="146">SRD-5VDC-SL-A</text>
<text x="250.5" y="149.9">IN4007</text>
<text x="300.6" y="148.2">K3</text>
<text x="12.3" y="153.6">LED_LIT</text>
<text x="51.9" y="153.4">D2</text>
<text x="123.5" y="153.6">LED_EXT</text>
<text x="163" y="153.4">D3</text>
<text x="225.8" y="153.6">LED_MST</text>
<text x="265.3" y="153.4">D1</text>
<text x="300.6" y="151.4">JQC-3FF/05-1ZS(551)</text>
<text x="12.3" y="157.1">LED-3MM</text>
<text x="123.5" y="157.1">LED-3MM</text>
<text x="225.8" y="157.1">LED-3MM</text>
<text x="380.9" y="160.1">KF235-5.0-2P</text>
<text x="380.9" y="156.9">SUPPLY</text>
<text x="67.4" y="177.9">DMN3042L-7</text>
<text x="67.4" y="174.7">Q5</text>
<text x="178.5" y="177.9">DMN3042L-7</text>
<text x="178.5" y="174.7">Q7</text>
<text x="280.8" y="174.7">Q8</text>
<text x="315.7" y="175.2">Toggle Switch C312270</text>
<text x="315.7" y="178.3">MST_SW</text>
<text x="251.3" y="181.7">DMN3042L-7</text>
<text x="379.1" y="195.4">KF235-5.0-2P</text>
<text x="379.1" y="192.2">MISTER2</text>
<text x="271.2" y="225.3">PT4936</text>
<text x="271.2" y="222">Q3</text>
<text x="379.1" y="225.4">KF235-5.0-2P</text>
<text x="379.1" y="222.2">MISTER1</text>
<text x="50.7" y="231.7">Q6</text>
<text x="146.2" y="231">DC_BUCK_5V</text>
<text x="20.7" y="237.7">BARREL JACK</text>
<text x="20.7" y="234.5">J1</text>
<text x="50.7" y="234.9">5P40</text>
<text x="146.2" y="234.2">LM2596</text>
<text x="69.1" y="251.9">MMSZ5240B-7-F</text>
<text x="69.1" y="248.7">D4</text>
<text x="55" y="262.8">R16</text>
<text x="55" y="266">100K</text>
</g>
<g font-size="3.2" fill="#00f">
<text x="306.7" y="28.5">1</text>
<text x="336.6" y="25">1</text>
<text x="341.1" y="26.4">1</text>
<text x="306.7" y="32">2</text>
<text x="306.7" y="35.6">3</text>
<text x="351.8" y="33.4">4</text>
<text x="356.3" y="32">4</text>
<text x="163.8" y="40.9">1</text>
<text x="204.6" y="40.9">16</text>
<text x="336.6" y="39.1">5</text>
<text x="341.1" y="40.5">5</text>
<text x="163.8" y="44.4">2</text>
<text x="163.8" y="47.9">3</text>
<text x="168.3" y="42.3">GND</text>
<text x="168.3" y="45.8">GND</text>
<text x="194.9" y="42.3">GND</text>
<text x="195.4" y="45.8">NSS</text>
<text x="204.6" y="44.4">15</text>
<text x="204.6" y="47.9">14</text>
<text x="98.8" y="51.3">pHCtrl</text>
<text x="163.8" y="51.4">4</text>
<text x="168.3" y="49.3">3V3</text>
<text x="168.3" y="52.8">RST</text>
<text x="193.5" y="49.3">MOSI</text>
<text x="193.5" y="52.8">MISO</text>
<text x="204.6" y="51.4">13</text>
<text x="109.3" y="54.8">ECCtrl</text>
<text x="163.8" y="55">5</text>
<text x="163.8" y="58.5">6</text>
<text x="168.3" y="56.4">DIO0</text>
<text x="168.3" y="59.9">DIO1</text>
<text x="193.8" y="59.9">DIO5</text>
<text x="195.6" y="56.4">SCK</text>
<text x="204.6" y="55">12</text>
<text x="204.6" y="58.5">11</text>
<text x="15.5" y="61.8">LightIn</text>
<text x="163.8" y="62">7</text>
<text x="163.8" y="65.5">8</text>
<text x="168.3" y="63.4">DIO2</text>
<text x="193.8" y="63.4">DIO4</text>
<text x="204.6" y="62">10</text>
<text x="204.6" y="65.5">9</text>
<text x="168.3" y="67">DIO3</text>
<text x="194.9" y="67">GND</text>
<text x="281.8" y="77.9">1</text>
<text x="281.8" y="81.4">2</text>
<text x="285.3" y="79.7">1</text>
<text x="285.3" y="83.2">2</text>
<text x="373.5" y="81.4">1</text>
<text x="377" y="83.2">1</text>
<text x="373.5" y="84.9">2</text>
<text x="373.5" y="88.5">3</text>
<text x="377" y="86.7">2</text>
<text x="373.5" y="92">4</text>
<text x="373.5" y="95.5">5</text>
<text x="377" y="90.2">3</text>
<text x="377" y="93.8">4</text>
<text x="377" y="97.3">5</text>
<text x="380.6" y="125.5">1</text>
<text x="380.6" y="129">2</text>
<text x="384.1" y="127.3">1</text>
<text x="384.1" y="130.8">2</text>
<text x="61.4" y="136.5" transform="rotate(-90 61.4 136.5)">1</text>
<text x="79" y="136.5" transform="rotate(-90 79 136.5)">5</text>
<text x="172.5" y="134.7" transform="rotate(-90 172.5 134.7)">4</text>
<text x="167.3" y="141.4">5</text>
<text x="274.8" y="138.2" transform="rotate(-90 274.8 138.2)">1</text>
<text x="292.5" y="138.2" transform="rotate(-90 292.5 138.2)">5</text>
<text x="380.6" y="144.9">1</text>
<text x="380.6" y="148.4">2</text>
<text x="384.1" y="146.7">1</text>
<text x="172.5" y="150.8" transform="rotate(-90 172.5 150.8)">1</text>
<text x="186.6" y="150.8" transform="rotate(-90 186.6 150.8)">3</text>
<text x="384.1" y="150.2">2</text>
<text x="61.4" y="156.1" transform="rotate(-90 61.4 156.1)">2</text>
<text x="72" y="156.1" transform="rotate(-90 72 156.1)">4</text>
<text x="82.5" y="156.1" transform="rotate(-90 82.5 156.1)">3</text>
<text x="274.8" y="157.9" transform="rotate(-90 274.8 157.9)">2</text>
<text x="285.4" y="157.9" transform="rotate(-90 285.4 157.9)">4</text>
<text x="296" y="157.9" transform="rotate(-90 296 157.9)">3</text>
<text x="380.6" y="164.3">1</text>
<text x="380.6" y="167.9">2</text>
<text x="384.1" y="166.1">1</text>
<text x="52.3" y="173.1">1</text>
<text x="61.4" y="169.6" transform="rotate(-90 61.4 169.6)">2</text>
<text x="163.4" y="173.1">1</text>
<text x="172.5" y="169.6" transform="rotate(-90 172.5 169.6)">2</text>
<text x="265.7" y="173.1">1</text>
<text x="274.8" y="169.6" transform="rotate(-90 274.8 169.6)">2</text>
<text x="384.1" y="169.6">2</text>
<text x="61.4" y="179.4" transform="rotate(-90 61.4 179.4)">3</text>
<text x="172.5" y="179.4" transform="rotate(-90 172.5 179.4)">3</text>
<text x="274.8" y="179.4" transform="rotate(-90 274.8 179.4)">3</text>
<text x="378.8" y="199.6">1</text>
<text x="378.8" y="203.1">2</text>
<text x="382.3" y="201.4">1</text>
<text x="382.3" y="204.9">2</text>
<text x="264.2" y="229.6">1</text>
<text x="264.2" y="233.1">2</text>
<text x="267.7" y="231.4">S1</text>
<text x="274.7" y="231.4">D1</text>
<text x="280.6" y="233.1">7</text>
<text x="280.6" y="229.6">8</text>
<text x="378.8" y="229.6">1</text>
<text x="378.8" y="233.1">2</text>
<text x="382.3" y="231.4">1</text>
<text x="138.9" y="238.4">1</text>
<text x="232.8" y="234.8">pHCtrl</text>
<text x="264.2" y="236.6">3</text>
<text x="267.7" y="234.9">G1</text>
<text x="267.7" y="238.4">S2</text>
<text x="274.7" y="238.4">D2</text>
<text x="274.7" y="234.9">D1</text>
<text x="280.6" y="236.6">6</text>
<text x="382.3" y="234.9">2</text>
<text x="142.4" y="240.2">VIN</text>
<text x="244.4" y="241.6">ECCtrl</text>
<text x="264.2" y="240.2">4</text>
<text x="267.7" y="241.9">G2</text>
<text x="274.7" y="241.9">D2</text>
<text x="280.6" y="240.2">5</text>
</g>
<g font-size="3.2">
<text x="138.9" y="241.9">2</text>
<text x="142.4" y="243.7">GND</text>
<text x="138.9" y="249">4</text>
<text x="142.4" y="250.8">GND</text>
</g>
<g font-size="3.2" fill="#f00">
<text x="138.9" y="245.5">3</text>
<text x="142.4" y="247.2">VOUT</text>
</g>
<g font-size="2.8" fill="#840000">
<text x="51.5" y="25.3">1</text>
<text x="51.5" y="28.8">2</text>
<text x="55.4" y="26.7">EN</text>
<text x="77.1" y="26.7">D23</text>
<text x="82.7" y="28.8">29</text>
<text x="82.7" y="25.3">30</text>
<text x="51.5" y="32.3">3</text>
<text x="51.5" y="35.9">4</text>
<text x="55.4" y="30.2">A4</text>
<text x="55.4" y="33.7">A7</text>
<text x="70.3" y="33.7">TXD0/D1</text>
<text x="77.1" y="30.2">D22</text>
<text x="82.7" y="35.9">27</text>
<text x="82.7" y="32.3">28</text>
<text x="51.5" y="39.4">5</text>
<text x="55.4" y="37.2">A2</text>
<text x="55.4" y="40.8">A3</text>
<text x="70.3" y="37.2">RXD0/D3</text>
<text x="77.1" y="40.8">D21</text>
<text x="82.7" y="39.4">26</text>
<text x="51.5" y="42.9">6</text>
<text x="51.5" y="46.5">7</text>
<text x="55.4" y="44.3">A0</text>
<text x="55.4" y="47.8">A1</text>
<text x="77.1" y="47.8">D18</text>
<text x="77.1" y="44.3">D19</text>
<text x="82.7" y="46.5">24</text>
<text x="82.7" y="42.9">25</text>
<text x="51.5" y="50">8</text>
<text x="51.5" y="53.5">9</text>
<text x="55.4" y="51.3">D25/DAC0</text>
<text x="78.8" y="51.3">D5</text>
<text x="82.7" y="53.5">22</text>
<text x="82.7" y="50">23</text>
<text x="51.5" y="57">10</text>
<text x="55.4" y="58.4">D27</text>
<text x="55.4" y="54.9">D26/DAC1</text>
<text x="77.1" y="58.4">D16</text>
<text x="77.1" y="54.9">D17</text>
<text x="82.7" y="57">21</text>
<text x="51.5" y="60.6">11</text>
<text x="51.5" y="64.1">12</text>
<text x="55.4" y="61.9">D14</text>
<text x="55.4" y="65.5">D12</text>
<text x="70.3" y="65.5">LED0/D2</text>
<text x="78.8" y="61.9">D4</text>
<text x="82.7" y="64.1">19</text>
<text x="82.7" y="60.6">20</text>
<text x="51.5" y="67.6">13</text>
<text x="55.4" y="69">D13</text>
<text x="77.1" y="69">D15</text>
<text x="82.7" y="67.6">18</text>
<text x="51.5" y="74.7">14</text>
<text x="55.4" y="76">GND</text>
<text x="77.1" y="76">GND</text>
<text x="82.7" y="74.7">17</text>
<text x="51.5" y="78.2">15</text>
<text x="55.4" y="79.6">VIN</text>
<text x="77.1" y="79.6">3V3</text>
<text x="82.7" y="78.2">16</text>
</g>
<g font-size="1.8" fill="#00f">
<text x="179.6" y="51.9">Ai Thinker</text>
<text x="179.6" y="53.7">Ra-02</text>
</g>
</svg>
